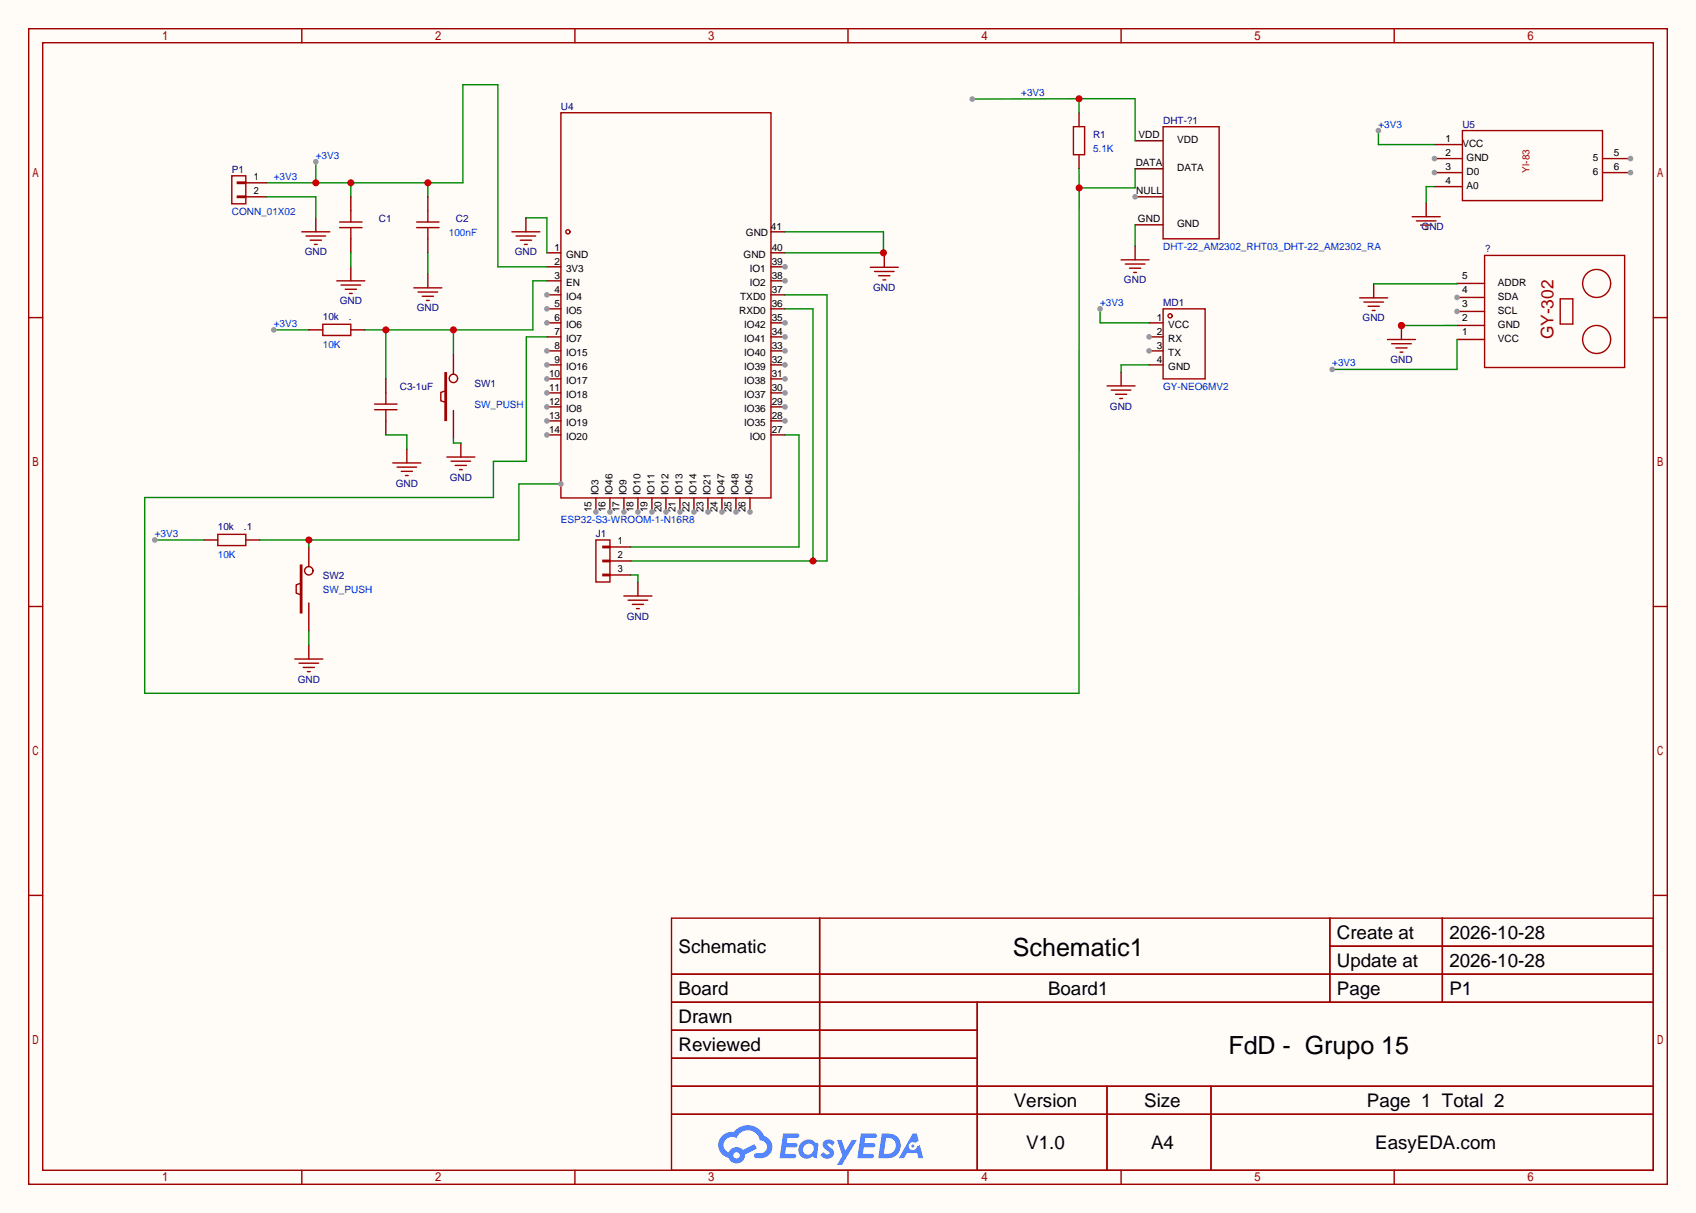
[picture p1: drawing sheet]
<svg xmlns="http://www.w3.org/2000/svg" width="308mm" height="220mm" viewBox="0 0 308 220" stroke-linecap="round" stroke-linejoin="round" font-family="sans-serif">
<path d="M0 0h307.6v220h-307.6z" fill="#fffcf7"/>
<g fill="none" stroke="#a10000" stroke-width=".25">
<path d="M5.2 5.2h297.2v209.6h-297.2zM7.7 7.7h292.1v204.5h-292.1zM54.7 5.2v2.5M104.3 5.2v2.5M153.8 5.2v2.5M203.3 5.2v2.5M252.9 5.2v2.5M5.2 57.6h2.5M299.8 57.6h2.6M5.2 110h2.5M299.8 110h2.6M5.2 162.4h2.5"/>
<path d="M121.8 166.5h178v45.7h-178zM121.8 176.7h178M148.7 166.5v35.6M241.2 166.5v15.2M241.2 171.6h58.6M261.6 166.5v15.2M299.8 162.4h2.6M121.8 181.7h178M121.8 186.8h55.4M121.8 197h178M121.8 191.9h55.4M177.2 181.7v30.5"/>
<path d="M200.8 197v15.2M219.6 197v15.2M54.7 212.2v2.6M104.3 212.2v2.6M121.8 202.1h178M153.8 212.2v2.6M203.3 212.2v2.6M252.9 212.2v2.6"/>
</g>
<g fill="#5487ff">
<path d="M149.5 206.9a1.3 1.3 0 0 1 1.9 .3l-.4 .6a.54 .54 0 0 0-1-.2l.2 .2a1.58 1.58 0 0 1 1 1.5 1.43 1.43 0 0 1-2.4 .2l.5-.6a.64 .64 0 0 0 .5 .5 .64 .64 0 0 0 .6-.3l-.1-.3a1.6 1.6 0 0 1-1.1-1.5z"/>
<path d="M151.8 206.7h.8l.7 2 1.2-2h.9l-2.7 4.5h-.9l1-1.6z"/>
<path d="M142 205.5h1.7a1.31 1.31 0 0 1 1.2 .2 .4 .4 0 0 1-.3 .6h-1.8l-.1 1h1.6a.4 .4 0 0 1 .3 .4 .4 .4 0 0 1-.4 .4h-1.6l-.2 1.2 .8-.1a1.23 1.23 0 0 1 1.2 .2 .39 .39 0 0 1-.4 .6h-2.6z"/>
<path d="M156.1 205.5h1.7a1.32 1.32 0 0 1 1.2 .2 .39 .39 0 0 1-.3 .6h-1.8l-.1 1h1.6a.4 .4 0 0 1 .4 .4 .4 .4 0 0 1-.5 .4h-1.6l-.2 1.1h.8a1.23 1.23 0 0 1 1.2 .2 .39 .39 0 0 1-.4 .6h-2.6z"/>
<path d="M165.5 205.6h.8l.3 1.3-.6 .3a.75 .75 0 0 0-1.1 .3 .75 .75 0 0 0 .5 1.1 .75 .75 0 0 0 .9-.7l.5-.3 .6 2.4h-.8l-.3-.9h-1.8l-.5 .9h-1z"/>
<path d="M159.9 205.6l-.6 4.4h1.4a2.27 2.27 0 0 0 2.7-2.3 2.27 2.27 0 0 0-2.7-2.1zM160.7 206.3a1.5 1.5 0 0 1 1.8 1.6 1.5 1.5 0 0 1-1.9 1.3h-.3z"/>
<path d="M145.4 207.2a1.62 1.62 0 0 0-.4 2.1 1.62 1.62 0 0 0 2 .6l.3-.2 .4 .2 .4 .1 .3-2.4-.1-.3-.5-.1a1.58 1.58 0 0 0-2.4 0zM146 207.7a.99 .99 0 0 1 1.6 .3 .99 .99 0 0 1-.9 1.4 .94 .94 0 0 1-1-.6 .94 .94 0 0 1 .3-1.1z"/>
<path d="M131 206a2.37 2.37 0 0 0 1.1 4 1.54 1.54 0 0 0 1.8 1 1.54 1.54 0 0 0 1.2-1.6l2.2-1.1-.5-.8-2.1 1a1.57 1.57 0 0 0-2.6 .5 1.5 1.5 0 0 1-.7-2.1 1.5 1.5 0 0 1 2.2-.5 2.23 2.23 0 0 1 2.3-1.4 2.23 2.23 0 0 1 2 1.8 1.16 1.16 0 0 1 1.2 1.1 1.16 1.16 0 0 1-1.1 1.2h-.7a.47 .47 0 0 0-.5 .4 .47 .47 0 0 0 .4 .5 2.23 2.23 0 0 0 2.2-.6 2.23 2.23 0 0 0 .5-2.3 2.16 2.16 0 0 0-1.3-1.1 3.2 3.2 0 0 0-5.5-.7l-1.1 .1zM133 209.5a.6 .6 0 0 1 1.2 0 .6 .6 0 0 1-1.2 0z"/>
<circle cx="165.6" cy="207.8" r=".28"/>
</g>
<g fill="none" stroke="#a10000" stroke-width=".25">
<path d="M101.7 20.4h38.1v69.9h-38.1z"/>
<circle cx="103" cy="42" r=".38"/>
</g>
<path d="M99.2 45.8h2.5M99.2 48.4h2.5M99.2 50.9h2.5M99.2 53.5h2.5" fill="none" stroke="#870000" stroke-width=".25"/>
<circle cx="99.2" cy="53.5" r=".51" fill="#999"/>
<path d="M99.2 56h2.5" fill="none" stroke="#870000" stroke-width=".25"/>
<circle cx="99.2" cy="56" r=".51" fill="#999"/>
<path d="M99.2 58.5h2.5" fill="none" stroke="#870000" stroke-width=".25"/>
<circle cx="99.2" cy="58.5" r=".51" fill="#999"/>
<path d="M99.2 61.1h2.5M99.2 63.6h2.5" fill="none" stroke="#870000" stroke-width=".25"/>
<circle cx="99.2" cy="63.6" r=".51" fill="#999"/>
<path d="M99.2 66.2h2.5" fill="none" stroke="#870000" stroke-width=".25"/>
<circle cx="99.2" cy="66.2" r=".51" fill="#999"/>
<path d="M99.2 68.7h2.5" fill="none" stroke="#870000" stroke-width=".25"/>
<circle cx="99.2" cy="68.7" r=".51" fill="#999"/>
<path d="M99.2 71.2h2.5" fill="none" stroke="#870000" stroke-width=".25"/>
<circle cx="99.2" cy="71.2" r=".51" fill="#999"/>
<path d="M99.2 73.8h2.5" fill="none" stroke="#870000" stroke-width=".25"/>
<circle cx="99.2" cy="73.8" r=".51" fill="#999"/>
<path d="M99.2 76.3h2.5" fill="none" stroke="#870000" stroke-width=".25"/>
<circle cx="99.2" cy="76.3" r=".51" fill="#999"/>
<path d="M99.2 78.9h2.5" fill="none" stroke="#870000" stroke-width=".25"/>
<circle cx="99.2" cy="78.9" r=".51" fill="#999"/>
<path d="M108.1 90.3v2.5" fill="none" stroke="#870000" stroke-width=".25"/>
<circle cx="108.1" cy="92.8" r=".51" fill="#999"/>
<path d="M110.6 90.3v2.5" fill="none" stroke="#870000" stroke-width=".25"/>
<circle cx="110.6" cy="92.8" r=".51" fill="#999"/>
<path d="M113.2 90.3v2.5" fill="none" stroke="#870000" stroke-width=".25"/>
<circle cx="113.2" cy="92.8" r=".51" fill="#999"/>
<path d="M115.7 90.3v2.5" fill="none" stroke="#870000" stroke-width=".25"/>
<circle cx="115.7" cy="92.8" r=".51" fill="#999"/>
<path d="M118.2 90.3v2.5" fill="none" stroke="#870000" stroke-width=".25"/>
<circle cx="118.2" cy="92.8" r=".51" fill="#999"/>
<path d="M120.8 90.3v2.5" fill="none" stroke="#870000" stroke-width=".25"/>
<circle cx="120.8" cy="92.8" r=".51" fill="#999"/>
<path d="M123.3 90.3v2.5" fill="none" stroke="#870000" stroke-width=".25"/>
<circle cx="123.3" cy="92.8" r=".51" fill="#999"/>
<path d="M125.9 90.3v2.5" fill="none" stroke="#870000" stroke-width=".25"/>
<circle cx="125.9" cy="92.8" r=".51" fill="#999"/>
<path d="M128.4 90.3v2.5" fill="none" stroke="#870000" stroke-width=".25"/>
<circle cx="128.4" cy="92.8" r=".51" fill="#999"/>
<path d="M130.9 90.3v2.5" fill="none" stroke="#870000" stroke-width=".25"/>
<circle cx="130.9" cy="92.8" r=".51" fill="#999"/>
<path d="M133.5 90.3v2.5" fill="none" stroke="#870000" stroke-width=".25"/>
<circle cx="133.5" cy="92.8" r=".51" fill="#999"/>
<path d="M136 90.3v2.5" fill="none" stroke="#870000" stroke-width=".25"/>
<circle cx="136" cy="92.8" r=".51" fill="#999"/>
<path d="M139.8 78.9h2.6M139.8 76.3h2.6" fill="none" stroke="#870000" stroke-width=".25"/>
<circle cx="142.4" cy="76.3" r=".51" fill="#999"/>
<path d="M139.8 73.8h2.6" fill="none" stroke="#870000" stroke-width=".25"/>
<circle cx="142.4" cy="73.8" r=".51" fill="#999"/>
<path d="M139.8 71.2h2.6" fill="none" stroke="#870000" stroke-width=".25"/>
<circle cx="142.4" cy="71.2" r=".51" fill="#999"/>
<path d="M139.8 68.7h2.6" fill="none" stroke="#870000" stroke-width=".25"/>
<circle cx="142.4" cy="68.7" r=".51" fill="#999"/>
<path d="M139.8 66.2h2.6" fill="none" stroke="#870000" stroke-width=".25"/>
<circle cx="142.4" cy="66.2" r=".51" fill="#999"/>
<path d="M139.8 63.6h2.6" fill="none" stroke="#870000" stroke-width=".25"/>
<circle cx="142.4" cy="63.6" r=".51" fill="#999"/>
<path d="M139.8 61.1h2.6" fill="none" stroke="#870000" stroke-width=".25"/>
<circle cx="142.4" cy="61.1" r=".51" fill="#999"/>
<path d="M139.8 58.5h2.6" fill="none" stroke="#870000" stroke-width=".25"/>
<circle cx="142.4" cy="58.5" r=".51" fill="#999"/>
<path d="M139.8 56h2.6M139.8 53.5h2.6M139.8 50.9h2.6" fill="none" stroke="#870000" stroke-width=".25"/>
<circle cx="142.4" cy="50.9" r=".51" fill="#999"/>
<path d="M139.8 48.4h2.6" fill="none" stroke="#870000" stroke-width=".25"/>
<circle cx="142.4" cy="48.4" r=".51" fill="#999"/>
<path d="M95.4 39.5v2.5M258.7 36.8v2.5M139.8 45.8h2.6M139.8 42h2.6M160.4 45.9v2.6M205.9 44.6v2.5M203.3 67.4v2.6M83.6 80.3v2.6M56 117v2.5M115.7 105.5v2.6" fill="none" stroke="#870000" stroke-width=".25"/>
<g fill="none" stroke="#a10000" stroke-width=".25">
<path d="M256.1 39.3h5.1M92.8 42h5.1M93.6 42.8h3.6M94.4 43.6h2M95.1 44.3h.5M157.8 48.5h5.1M158.6 49.2h3.6M159.4 50h2M160.1 50.8h.5M203.3 47.1h5.1M204.1 47.9h3.5M204.9 48.6h2"/>
<path d="M205.6 49.4h.5M256.9 40.1h3.5M257.6 40.8h2.1M258.4 41.6h.5M200.8 70h5.1M201.5 70.7h3.6M202.3 71.5h2M203.1 72.3h.5M81 82.9h5.1M81.8 83.6h3.6M82.6 84.4h2M83.3 85.2h.5"/>
<path d="M53.5 119.5h5M113.2 108.1h5M113.9 108.8h3.6M114.7 109.6h2M115.4 110.4h.6M54.2 120.3h3.6M55 121h2M55.8 121.8h.5"/>
</g>
<path d="M49.7 59.8h6.3" fill="none" stroke="#008700" stroke-width=".25"/>
<circle cx="49.7" cy="59.8" r=".51" fill="#999"/>
<path d="M142.4 53.5h7.6v48.2h-35.6M142.4 56h5v45.7" fill="none" stroke="#008700" stroke-width=".25"/>
<circle cx="147.4" cy="101.7" r=".63" fill="#c00"/>
<path d="M195.7 30.6v3.5M195.7 34.1v91.6h-169.5v-35.5h63.3v-6.5h6v-22.6h3.7M205.9 30.6v3.5h-10.2" fill="none" stroke="#008700" stroke-width=".25"/>
<circle cx="195.7" cy="34.1" r=".64" fill="#c00"/>
<path d="M48.4 33.1h35.5v-17.7h6.4v33h8.9M57.3 29.3v3.8M63.6 33.1v2.6M77.6 33.1v2.6" fill="none" stroke="#008700" stroke-width=".25"/>
<g fill="#c00">
<circle cx="77.6" cy="33.1" r=".63"/>
<circle cx="63.6" cy="33.1" r=".63"/>
<circle cx="57.3" cy="33.1" r=".63"/>
</g>
<circle cx="57.3" cy="29.3" r=".51" fill="#999"/>
<path d="M58.5 58.8h5.1v2h-5.1zM39.5 96.9h5.1v2h-5.1z" fill="none" stroke="#a10000" stroke-width=".25"/>
<path d="M56 59.8h2.5M63.6 59.8h2.6M37 97.9h2.5M44.6 97.9h2.5" fill="none" stroke="#870000" stroke-width=".25"/>
<path d="M70 59.8v8.9M82.2 59.8v4.5M99.2 50.9h-2.6v8.9h-30.4" fill="none" stroke="#008700" stroke-width=".25"/>
<g fill="#c00">
<circle cx="82.2" cy="59.8" r=".63"/>
<circle cx="70" cy="59.8" r=".63"/>
</g>
<g fill="none" stroke="#870000" stroke-width=".25">
<path d="M57.3 39.5v2.5M63.6 35.7v2.5M77.6 35.7v2.5M63.6 43.3v2.5M63.6 48.4v2.5M77.6 43.3v2.5M77.6 49.7v2.5M70 68.7v2.5M70 76.3v2.6M82.2 64.3v3.6M82.2 74.5v5M56 99.2v3.5"/>
<path d="M73.8 81.4v2.5M56 109.3v5.1"/>
<circle cx="82.2" cy="68.6" r=".76"/>
<circle cx="56" cy="103.5" r=".76"/>
</g>
<g fill="none" stroke="#a10000" stroke-width=".25">
<path d="M63.6 38.2v2.1M77.6 38.2v2.1M54.7 42h5.1M55.5 42.8h3.6M56.3 43.6h2M57 44.3h.5M61.1 50.9h5.1M61.6 40.3h4.1M61.6 41.3h4.1M61.8 51.7h3.6M62.6 52.5h2M63.4 53.2h.5"/>
<path d="M63.6 41.3v2M75.1 52.2h5M75.6 40.3h4M75.6 41.3h4M75.8 53h3.6M76.6 53.7h2M77.3 54.5h.6M77.6 41.3v2M67.9 73.3h4.1M67.9 74.3h4.1M70 71.2v2.1M70 74.3v2"/>
<path d="M80.7 67.6h.3v8.6h-.3zM80.7 70.9l-.8 .3v1.5l.8 .2M71.2 83.9h5.1M72 84.7h3.6M72.8 85.5h2M73.5 86.2h.5M54.5 102.5h.2v8.6h-.2zM54.5 105.8l-.8 .2v1.6l.8 .2"/>
</g>
<path d="M95.4 39.5h3.8v6.3M70 78.9h3.8v2.5M82.2 79.5v.8h1.4M56 97.9v1.3M101.7 87.8h-7.6v10.1h-47" fill="none" stroke="#008700" stroke-width=".25"/>
<circle cx="56" cy="97.9" r=".63" fill="#c00"/>
<circle cx="101.7" cy="87.8" r=".51" fill="#999"/>
<path d="M28.1 97.9h8.9" fill="none" stroke="#008700" stroke-width=".25"/>
<circle cx="28.1" cy="97.9" r=".51" fill="#999"/>
<path d="M48.4 35.7h8.9v3.8M63.6 45.8v2.6M77.6 45.8v3.9M142.4 42h17.8v3.8M142.4 45.8l18 .1M142.4 78.9h2.5v20.3h-30.5M56 114.4v2.6M114.4 104.3h1.3v1.2" fill="none" stroke="#008700" stroke-width=".25"/>
<path d="M44.6 33.1h3.8M44.6 35.7h3.8M110.6 99.2h3.8M110.6 101.7h3.8M110.6 104.3h3.8" fill="none" stroke="#870000" stroke-width=".25"/>
<path d="M42 31.9h2.6v5.1h-2.6zM43.1 35.6h1.5v.2h-1.5zM43.1 33h1.5v.3h-1.5zM108.1 97.9h2.5v7.6h-2.5zM109.3 99.1h1.3v.2h-1.3zM109.3 104.1h1.3v.3h-1.3zM109.3 101.6h1.3v.3h-1.3z" fill="none" stroke="#a10000" stroke-width=".25"/>
<circle cx="160.2" cy="45.8" r=".64" fill="#c00"/>
<path d="M210.9 23h10.2v20.3h-10.2z" fill="none" stroke="#a10000" stroke-width=".25"/>
<path d="M205.9 25.5h5M205.9 30.6h5M205.9 35.7h5" fill="none" stroke="#870000" stroke-width=".25"/>
<circle cx="205.9" cy="35.7" r=".51" fill="#999"/>
<path d="M205.9 40.8h5M208.4 58.5h2.5M208.4 61.1h2.5" fill="none" stroke="#870000" stroke-width=".25"/>
<path d="M210.9 56h7.7v12.7h-7.7z" fill="none" stroke="#a10000" stroke-width=".25"/>
<circle cx="208.4" cy="61.1" r=".51" fill="#999"/>
<path d="M208.4 63.6h2.5" fill="none" stroke="#870000" stroke-width=".25"/>
<circle cx="208.4" cy="63.6" r=".51" fill="#999"/>
<path d="M264.3 51.4h5M264.3 59h5M264.3 56.5h5M208.4 66.2h2.5" fill="none" stroke="#870000" stroke-width=".25"/>
<circle cx="212.2" cy="57.3" r=".38" fill="none" stroke="#a10000" stroke-width=".25"/>
<circle cx="264.3" cy="56.5" r=".51" fill="#999"/>
<path d="M264.3 53.9h5" fill="none" stroke="#870000" stroke-width=".25"/>
<circle cx="264.3" cy="53.9" r=".51" fill="#999"/>
<g fill="none" stroke="#a10000" stroke-width=".25">
<path d="M269.3 46.3h25.4v20.3h-25.4zM283 54.2h2.3v4.6h-2.3z"/>
<circle cx="289.6" cy="51.4" r="2.54"/>
<circle cx="289.6" cy="61.6" r="2.54"/>
</g>
<path d="M260.2 26.2h5M260.2 28.8h5M264.3 61.6h5" fill="none" stroke="#870000" stroke-width=".25"/>
<circle cx="260.2" cy="28.8" r=".51" fill="#999"/>
<path d="M260.2 31.3h5" fill="none" stroke="#870000" stroke-width=".25"/>
<circle cx="260.2" cy="31.3" r=".51" fill="#999"/>
<path d="M260.2 33.8h5M290.6 28.8h5.1" fill="none" stroke="#870000" stroke-width=".25"/>
<circle cx="295.7" cy="28.8" r=".51" fill="#999"/>
<path d="M290.6 31.3h5.1" fill="none" stroke="#870000" stroke-width=".25"/>
<circle cx="295.7" cy="31.3" r=".51" fill="#999"/>
<path d="M194.7 23h2v5h-2zM265.2 23.7h25.4v12.7h-25.4z" fill="none" stroke="#a10000" stroke-width=".25"/>
<path d="M195.7 17.9h10.2v7.6M195.7 17.9l-19.4 .1M195.7 17.9v2.5M205.9 40.8v3.8" fill="none" stroke="#008700" stroke-width=".25"/>
<path d="M195.7 20.4v2.6M195.7 28v2.6" fill="none" stroke="#870000" stroke-width=".25"/>
<circle cx="195.7" cy="17.9" r=".63" fill="#c00"/>
<circle cx="176.3" cy="18" r=".51" fill="#999"/>
<path d="M199.5 56v2.5h8.9" fill="none" stroke="#008700" stroke-width=".25"/>
<circle cx="199.5" cy="56" r=".51" fill="#999"/>
<path d="M250 23.7v2.5h10.2M208.4 66.2h-5.1v1.2" fill="none" stroke="#008700" stroke-width=".25"/>
<circle cx="250" cy="23.7" r=".51" fill="#999"/>
<path d="M264.3 61.6v5.4h-22.7" fill="none" stroke="#008700" stroke-width=".25"/>
<circle cx="241.6" cy="67" r=".51" fill="#999"/>
<path d="M260.2 33.8h-1.5v3M254 59h10.3" fill="none" stroke="#008700" stroke-width=".25"/>
<circle cx="254.2" cy="59" r=".63" fill="#c00"/>
<circle cx="254" cy="59" r=".51" fill="#999"/>
<path d="M254.2 59v2.6" fill="none" stroke="#870000" stroke-width=".25"/>
<circle cx="254.2" cy="59" r=".63" fill="#c00"/>
<path d="M246.6 54h5.1M247.4 54.8h3.5M248.1 55.5h2.1M248.9 56.3h.5M251.6 61.6h5.1M252.4 62.3h3.6M253.2 63.1h2M253.9 63.9h.5" fill="none" stroke="#a10000" stroke-width=".25"/>
<path d="M249.1 51.5v2.5" fill="none" stroke="#870000" stroke-width=".25"/>
<path d="M264.3 51.4l-15.2 .1" fill="none" stroke="#008700" stroke-width=".25"/>
<g font-size="4.5">
<text x="183.7" y="173.3">Schematic1</text>
<text x="222.8" y="191.1">FdD - Grupo 15</text>
</g>
<g font-size="3.4">
<text x="123.1" y="172.7">Schematic</text>
<text x="242.5" y="170.2">Create at</text>
<text x="262.9" y="170.2">2026-10-28</text>
<text x="242.5" y="175.3">Update at</text>
<text x="262.9" y="175.3">2026-10-28</text>
<text x="123.1" y="180.4">Board</text>
<text x="123.1" y="185.4">Drawn</text>
<text x="190.1" y="180.4">Board1</text>
<text x="242.5" y="180.4">Page</text>
<text x="262.9" y="180.4">P1</text>
<text x="123.1" y="190.5">Reviewed</text>
<text x="183.9" y="200.7">Version</text>
<text x="207.5" y="200.7">Size</text>
<text x="247.9" y="200.7">Page 1 Total 2</text>
<text x="186.1" y="208.3">V1.0</text>
<text x="208.8" y="208.3">A4</text>
<text x="249.4" y="208.3">EasyEDA.com</text>
</g>
<text font-size="3.1" fill="#a00000" x="281.7" y="61.6" transform="rotate(-90 281.7 61.6)">GY-302</text>
<g font-size="1.8" fill="#00f">
<text x="185.2" y="17.4">+3V3</text>
<text x="250" y="23.1">+3V3</text>
<text x="57.3" y="28.8">+3V3</text>
<text x="198.2" y="27.5">5.1K</text>
<text x="49.7" y="32.6">+3V3</text>
<text x="42" y="39">CONN_01X02</text>
<text x="81.4" y="42.8">100nF</text>
<text x="210.9" y="45.3">DHT-22_AM2302_RHT03_DHT-22_AM2302_RA</text>
<text x="49.7" y="59.3">+3V3</text>
<text x="199.5" y="55.5">+3V3</text>
<text x="58.5" y="63.1">10K</text>
<text x="210.9" y="70.7">GY-NEO6MV2</text>
<text x="241.6" y="66.4">+3V3</text>
<text x="86" y="73.9">SW_PUSH</text>
<text x="101.7" y="94.8">ESP32-S3-WROOM-1-N16R8</text>
<text x="28.1" y="97.4">+3V3</text>
<text x="39.5" y="101.2">10K</text>
<text x="58.5" y="107.5">SW_PUSH</text>
</g>
<g font-size="1.8" fill="#000080">
<text x="101.7" y="19.9">U4</text>
<text x="210.9" y="22.4">DHT-?1</text>
<text x="265.2" y="23.1">U5</text>
<text x="198.2" y="25">R1</text>
<text x="42" y="31.3">P1</text>
<text x="68.7" y="40.2">C1</text>
<text x="82.7" y="40.2">C2</text>
<text x="257.8" y="41.8">GND</text>
<text x="55.3" y="46.3">GND</text>
<text x="93.4" y="46.3">GND</text>
<text x="269.3" y="45.8">?</text>
<text x="158.4" y="52.7">GND</text>
<text x="203.9" y="51.4">GND</text>
<text x="58.5" y="58">10k</text>
<text x="61.6" y="55.2">GND</text>
<text x="63.3" y="58">.</text>
<text x="75.6" y="56.5">GND</text>
<text x="210.9" y="55.5">MD1</text>
<text x="247.1" y="58.3">GND</text>
<text x="252.2" y="65.9">GND</text>
<text x="72.5" y="70.7">C3-1uF</text>
<text x="86" y="70.1">SW1</text>
<text x="201.3" y="74.3">GND</text>
<text x="71.8" y="88.2">GND</text>
<text x="81.6" y="87.2">GND</text>
<text x="39.5" y="96.1">10k</text>
<text x="44.2" y="96.1">.1</text>
<text x="108.1" y="97.4">J1</text>
<text x="58.5" y="105">SW2</text>
<text x="113.7" y="112.4">GND</text>
<text x="54" y="123.8">GND</text>
</g>
<g font-size="1.8">
<text x="206.5" y="25">VDD</text>
<text x="213.5" y="26">VDD</text>
<text x="262.2" y="25.7">1</text>
<text x="262.2" y="28.2">2</text>
<text x="265.2" y="26.7">VCC</text>
<text x="266" y="29.2">GND</text>
<text x="288.9" y="29.2">5</text>
<text x="292.7" y="28.2">5</text>
<text x="206" y="30.1">DATA</text>
<text x="206.1" y="35.1">NULL</text>
<text x="213.5" y="31.1">DATA</text>
<text x="262.2" y="30.8">3</text>
<text x="262.2" y="33.3">4</text>
<text x="266" y="31.8">D0</text>
<text x="266" y="34.3">A0</text>
<text x="288.9" y="31.8">6</text>
<text x="292.7" y="30.8">6</text>
<text x="139.8" y="41.7">41</text>
<text x="206.4" y="40.2">GND</text>
<text x="213.5" y="41.2">GND</text>
<text x="100.6" y="45.5">1</text>
<text x="102.7" y="46.8">GND</text>
<text x="134.9" y="46.8">GND</text>
<text x="135.3" y="42.7">GND</text>
<text x="140" y="45.5">40</text>
<text x="100.6" y="48.1">2</text>
<text x="100.6" y="50.6">3</text>
<text x="100.6" y="53.2">4</text>
<text x="102.7" y="49.3">3V3</text>
<text x="102.7" y="51.9">EN</text>
<text x="136" y="51.9">IO2</text>
<text x="136" y="49.3">IO1</text>
<text x="140" y="53.2">37</text>
<text x="140" y="50.6">38</text>
<text x="140" y="48.1">39</text>
<text x="265.2" y="50.7">5</text>
<text x="265.2" y="53.2">4</text>
<text x="271.7" y="51.9">ADDR</text>
<text x="100.6" y="55.7">5</text>
<text x="100.6" y="58.2">6</text>
<text x="102.7" y="54.4">IO4</text>
<text x="102.7" y="57">IO5</text>
<text x="102.7" y="59.5">IO6</text>
<text x="134" y="57">RXD0</text>
<text x="134.2" y="54.4">TXD0</text>
<text x="135" y="59.5">IO42</text>
<text x="140" y="58.2">35</text>
<text x="140" y="55.7">36</text>
<text x="209.8" y="58.2">1</text>
<text x="211.9" y="59.5">VCC</text>
<text x="265.2" y="58.3">2</text>
<text x="265.2" y="55.7">3</text>
<text x="271.7" y="59.5">GND</text>
<text x="271.7" y="57">SCL</text>
<text x="271.7" y="54.5">SDA</text>
<text x="100.6" y="60.8">7</text>
<text x="100.6" y="63.3">8</text>
<text x="100.6" y="65.9">9</text>
<text x="102.7" y="62">IO7</text>
<text x="102.7" y="64.6">IO15</text>
<text x="135" y="64.6">IO40</text>
<text x="135" y="62">IO41</text>
<text x="140" y="65.9">32</text>
<text x="140" y="63.3">33</text>
<text x="140" y="60.8">34</text>
<text x="209.8" y="60.8">2</text>
<text x="209.8" y="63.3">3</text>
<text x="209.8" y="65.9">4</text>
<text x="211.9" y="62">RX</text>
<text x="211.9" y="64.6">TX</text>
<text x="265.2" y="60.8">1</text>
<text x="271.7" y="62.1">VCC</text>
<text x="99.6" y="68.4">10</text>
<text x="99.6" y="70.9">11</text>
<text x="102.7" y="67.1">IO16</text>
<text x="102.7" y="69.7">IO17</text>
<text x="135" y="69.7">IO38</text>
<text x="135" y="67.1">IO39</text>
<text x="140" y="70.9">30</text>
<text x="140" y="68.4">31</text>
<text x="211.9" y="67.1">GND</text>
<text x="99.6" y="73.5">12</text>
<text x="99.6" y="76">13</text>
<text x="102.7" y="72.2">IO18</text>
<text x="102.7" y="74.7">IO8</text>
<text x="102.7" y="77.3">IO19</text>
<text x="135" y="77.3">IO35</text>
<text x="135" y="74.7">IO36</text>
<text x="135" y="72.2">IO37</text>
<text x="140" y="76">28</text>
<text x="140" y="73.5">29</text>
<text x="99.6" y="78.6">14</text>
<text x="102.7" y="79.8">IO20</text>
<text x="136" y="79.8">IO0</text>
<text x="140" y="78.6">27</text>
<text x="108.5" y="89.8" transform="rotate(-90 108.5 89.8)">IO3</text>
<text x="111.1" y="89.8" transform="rotate(-90 111.1 89.8)">IO46</text>
<text x="113.6" y="89.8" transform="rotate(-90 113.6 89.8)">IO9</text>
<text x="116.2" y="89.8" transform="rotate(-90 116.2 89.8)">IO10</text>
<text x="118.7" y="89.8" transform="rotate(-90 118.7 89.8)">IO11</text>
<text x="121.2" y="89.8" transform="rotate(-90 121.2 89.8)">IO12</text>
<text x="123.8" y="89.8" transform="rotate(-90 123.8 89.8)">IO13</text>
<text x="126.3" y="89.8" transform="rotate(-90 126.3 89.8)">IO14</text>
<text x="128.9" y="89.8" transform="rotate(-90 128.9 89.8)">IO21</text>
<text x="131.4" y="89.8" transform="rotate(-90 131.4 89.8)">IO47</text>
<text x="133.9" y="89.8" transform="rotate(-90 133.9 89.8)">IO48</text>
<text x="136.5" y="89.8" transform="rotate(-90 136.5 89.8)">IO45</text>
<text x="107.3" y="92.9" transform="rotate(-90 107.3 92.9)">15</text>
<text x="109.8" y="92.9" transform="rotate(-90 109.8 92.9)">16</text>
<text x="112.4" y="92.9" transform="rotate(-90 112.4 92.9)">17</text>
<text x="114.9" y="92.9" transform="rotate(-90 114.9 92.9)">18</text>
<text x="117.4" y="92.9" transform="rotate(-90 117.4 92.9)">19</text>
<text x="120" y="92.9" transform="rotate(-90 120 92.9)">20</text>
<text x="122.5" y="92.9" transform="rotate(-90 122.5 92.9)">21</text>
<text x="125.1" y="92.9" transform="rotate(-90 125.1 92.9)">22</text>
<text x="127.6" y="92.9" transform="rotate(-90 127.6 92.9)">23</text>
<text x="130.1" y="92.9" transform="rotate(-90 130.1 92.9)">24</text>
<text x="132.7" y="92.9" transform="rotate(-90 132.7 92.9)">25</text>
<text x="135.2" y="92.9" transform="rotate(-90 135.2 92.9)">26</text>
</g>
<text font-size="1.8" fill="#a00000" x="277.4" y="31.3" transform="rotate(-90 277.4 31.3)">Yl-83</text>
</svg>
